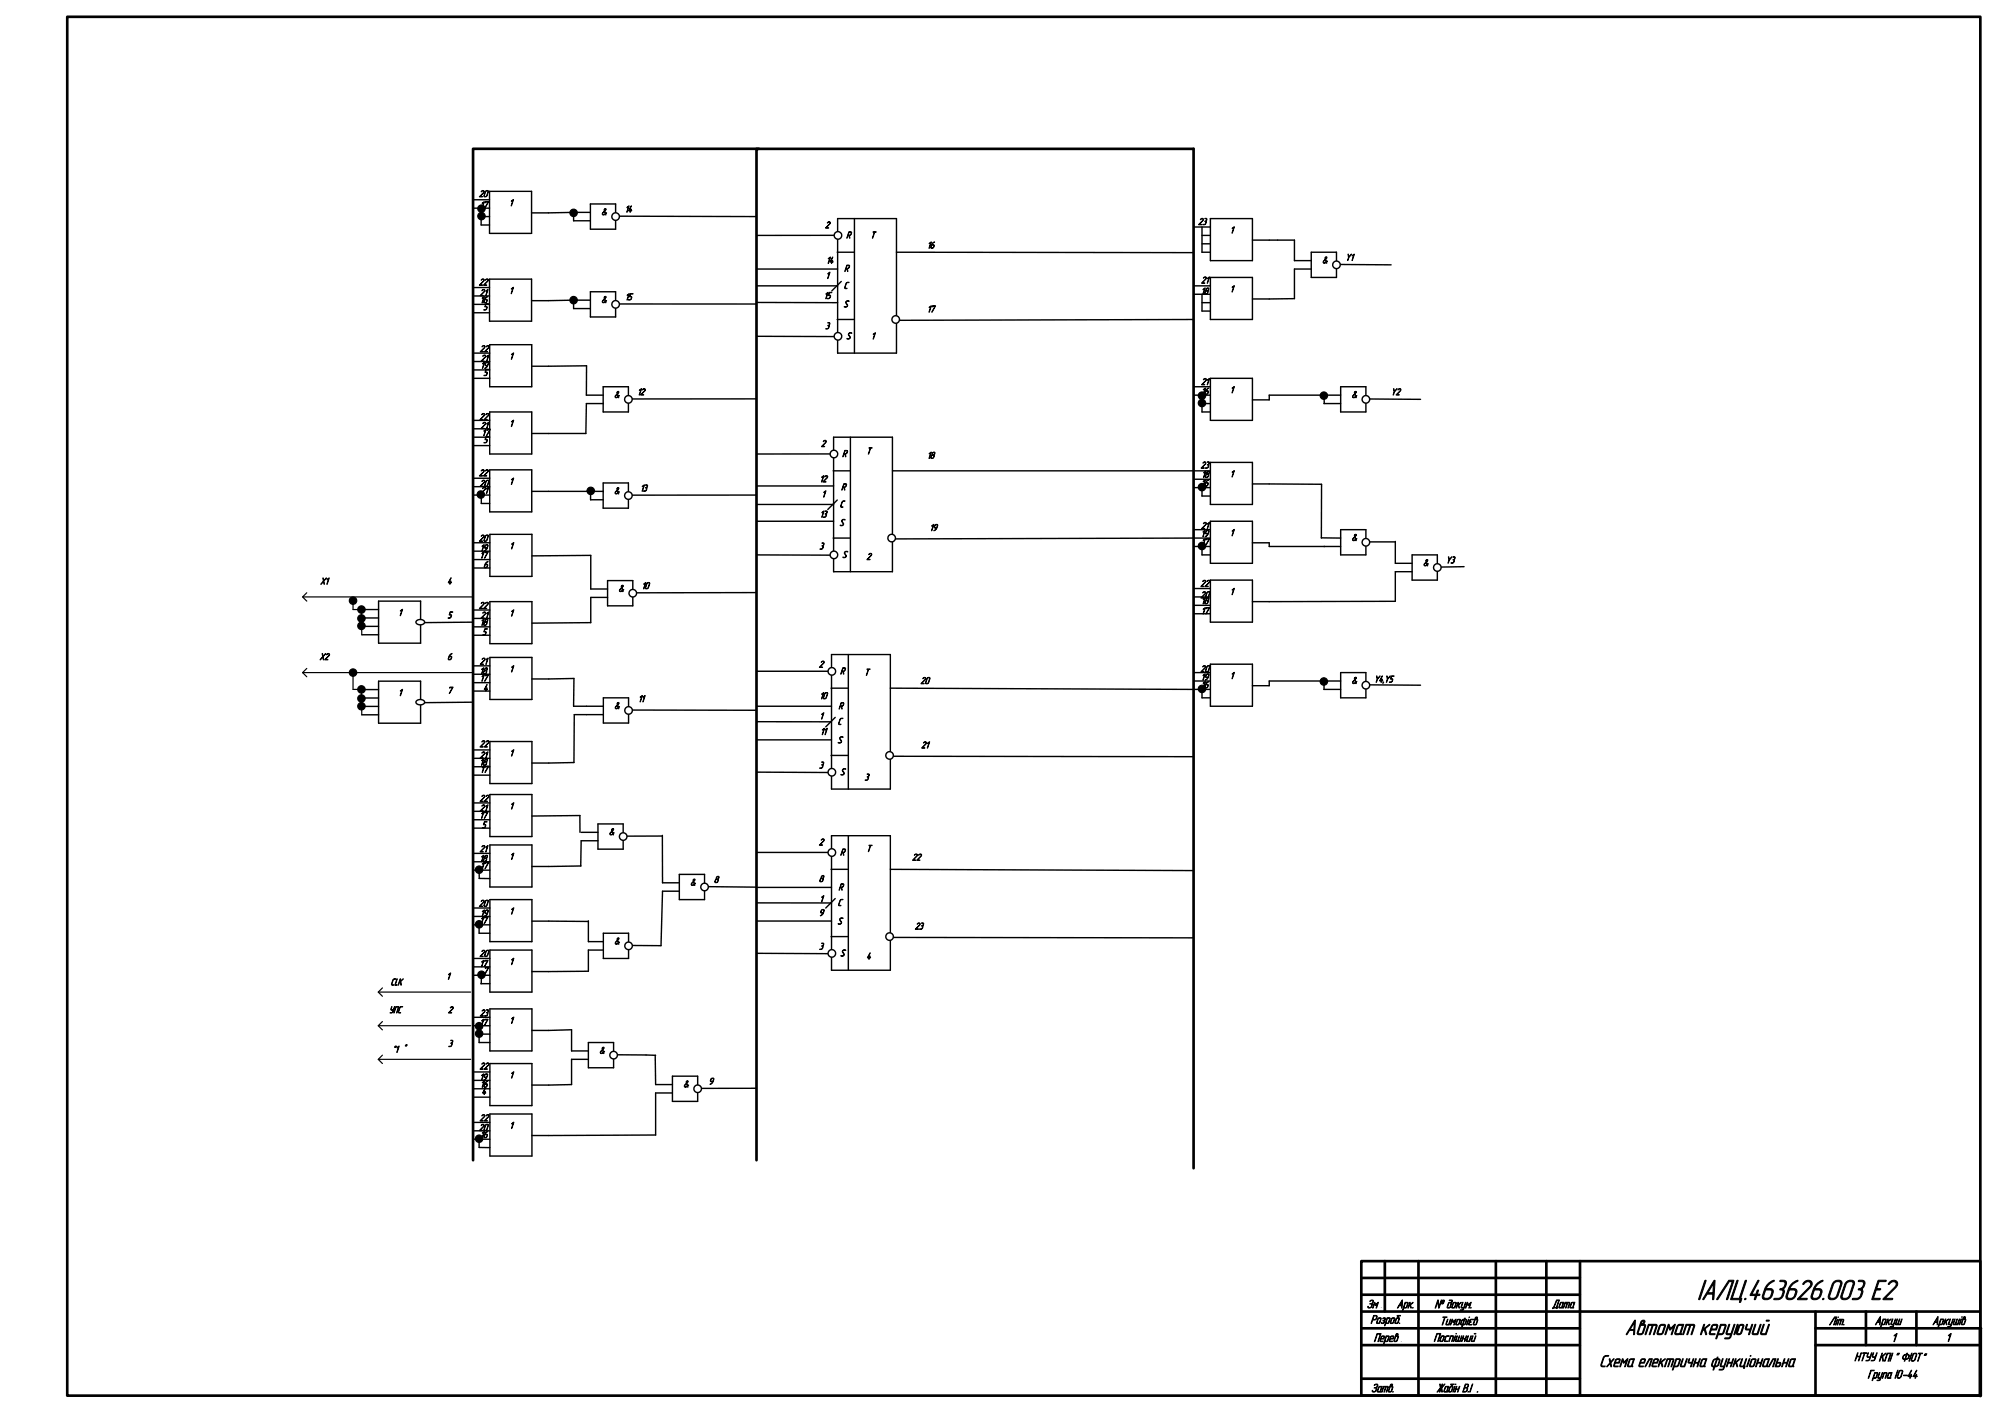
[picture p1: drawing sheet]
<svg xmlns="http://www.w3.org/2000/svg" width="594mm" height="420mm" viewBox="0 0 594 420" stroke-linecap="round" stroke-linejoin="round" font-family="sans-serif">
<g fill="none" stroke="#000" stroke-width=".79">
<path d="M225.7 44.2h-85v300.8M225 345v-300.7h130v303.1M404.9 375h184.1v40h-184.1zM411.9 375v15M421.9 375v40M444.9 375v40M459.9 375v40M469.9 375v40M404.9 385h65M404.9 380h65M404.9 395h65M404.9 400h65"/>
<path d="M404.9 390h183.9M540 395h49.2M540 400h49M540 390v25M555 390v10M570 390v10M589 395v-390h-569v410h569M404.9 410h65"/>
</g>
<path d="M589 395v20" fill="none" stroke="#000" stroke-width="1.1"/>
<g fill="none" stroke="#000" stroke-width=".35">
<path d="M90 177.5h50.7M91.2 176.3l-1.2 1.2 1.2 1.2M91.2 198.8l-1.2 1.2 1.2 1.2M90 200h50.7M105 201.1v3.9M112.5 295h27.5M113.7 293.8l-1.2 1.2 1.2 1.2M112.5 305h27.5M112.5 315h27.5M113.7 303.8l-1.2 1.2 1.2 1.2M113.7 313.8l-1.2 1.2 1.2 1.2"/>
<circle cx="105" cy="178.6" r="1.1"/>
<circle cx="105" cy="200" r="1.1"/>
</g>
<g fill="#000">
<circle cx="105" cy="178.6" r="1.1"/>
<circle cx="105" cy="200" r="1.1"/>
</g>
<path d="M246.9 135h-21.9M247.8 140h5M247.9 130h17.5v40h-17.5zM252.9 130v40M265.4 140h89.6M225 150h22.9M247.8 160h5M249 148.7l-2.8 2.8M355 160l-88.7 .2M225 165l21.9 .1" fill="none" stroke="#000" stroke-width=".42"/>
<circle cx="248" cy="135" r="1.13" fill="#fff"/>
<circle cx="248" cy="135" r="1.13" fill="none" stroke="#000" stroke-width=".42"/>
<circle cx="248" cy="165" r="1.13" fill="#fff"/>
<circle cx="248" cy="165" r="1.13" fill="none" stroke="#000" stroke-width=".42"/>
<circle cx="265.2" cy="160" r="1.13" fill="#fff"/>
<g fill="none" stroke="#000" stroke-width=".42">
<path d="M248.1 70h-23.1M249 75h5M249.1 65h17.5v40h-17.5zM254.1 65v40M266.6 75l88.4 .1M225 85h24.1M225 100l23.1 .1M249 95h5M250.2 83.7l-2.8 2.8M355 95l-87.5 .2M225 144.5h22.9M225 155h22.9"/>
<circle cx="265.2" cy="160" r="1.13"/>
</g>
<circle cx="249.2" cy="70" r="1.13" fill="#fff"/>
<circle cx="249.2" cy="70" r="1.13" fill="none" stroke="#000" stroke-width=".42"/>
<circle cx="249.2" cy="100" r="1.13" fill="#fff"/>
<circle cx="249.2" cy="100" r="1.13" fill="none" stroke="#000" stroke-width=".42"/>
<circle cx="266.4" cy="95" r="1.13" fill="#fff"/>
<g fill="none" stroke="#000" stroke-width=".42">
<path d="M225 80h24.1M225 89.9l24.1 .1M225 199.6h21.3M247.3 194.6h17.5v40h-17.5zM252.3 194.6v40M225 214.6h22.3M247.2 204.6h5M248.4 213.3l-2.8 2.8M264.8 204.6l90.2 .4M225 229.6l21.3 .1M247.2 224.6h5M265.7 224.9l89.3 .1"/>
<circle cx="266.4" cy="95" r="1.13"/>
</g>
<circle cx="247.4" cy="199.6" r="1.13" fill="#fff"/>
<circle cx="247.4" cy="199.6" r="1.13" fill="none" stroke="#000" stroke-width=".42"/>
<circle cx="247.4" cy="229.6" r="1.13" fill="#fff"/>
<circle cx="247.4" cy="229.6" r="1.13" fill="none" stroke="#000" stroke-width=".42"/>
<circle cx="264.6" cy="224.6" r="1.13" fill="#fff"/>
<g fill="none" stroke="#000" stroke-width=".42">
<path d="M225 220h22.3M225 210h22.3M225 253.5h21.3M247.2 258.5h5M247.3 248.5h17.5v40h-17.5zM252.3 248.5v40M264.8 258.5l90.2 .4M225 268.5h22.3M247.2 278.5h5M248.4 267.2l-2.8 2.8M265.7 278.7l89.3 .2M225 283.5l21.3 .1"/>
<circle cx="264.6" cy="224.6" r="1.13"/>
</g>
<circle cx="247.4" cy="253.5" r="1.13" fill="#fff"/>
<circle cx="247.4" cy="253.5" r="1.13" fill="none" stroke="#000" stroke-width=".42"/>
<circle cx="247.4" cy="283.5" r="1.13" fill="#fff"/>
<circle cx="247.4" cy="283.5" r="1.13" fill="none" stroke="#000" stroke-width=".42"/>
<circle cx="264.6" cy="278.5" r="1.13" fill="#fff"/>
<g fill="none" stroke="#000" stroke-width=".42">
<path d="M170.6 63.2h5M170.6 65.6h5M175.6 60.6h7.5v7.5h-7.5zM183.1 64.3l41.9 .1M225 273.9h22.3M225 263.9h22.3"/>
<circle cx="264.6" cy="278.5" r="1.13"/>
</g>
<circle cx="183.1" cy="64.4" r="1.13" fill="#fff"/>
<g fill="none" stroke="#000" stroke-width=".42">
<path d="M140.6 59.4h5M145.6 56.9h12.5v12.5h-12.5zM140.6 61.9h5M143.1 66.9h2.5M143.1 64.4h2.5M158.1 63.3h5M140.6 85.5h5M140.6 88h5M140.6 93h5M140.6 90.5h5M145.6 83h12.5v12.5h-12.5zM158.1 89.4h5"/>
<path d="M170.6 89.3h5M170.6 91.8h5M175.6 86.8h7.5v7.5h-7.5zM183.1 90.4h41.9"/>
<circle cx="183.1" cy="64.4" r="1.13"/>
</g>
<circle cx="183.1" cy="90.5" r="1.13" fill="#fff"/>
<g fill="none" stroke="#000" stroke-width=".42">
<path d="M140.7 105h5M140.7 107.5h5M140.7 112.5h5M140.7 110h5M145.7 102.5h12.5v12.5h-12.5zM158.2 108.9h5M174.4 117.5h5M179.4 115h7.5v7.5h-7.5zM225 118.6h-38.1M140.7 125h5M140.7 127.5h5M140.7 132.5h5"/>
<path d="M140.7 130h5M145.7 122.5h12.5v12.5h-12.5zM145.7 139.7h12.5v12.5h-12.5zM158.2 128.9h5M174.4 120h5M140.7 142.2h5M140.7 144.7h5M140.7 147.2h5M143.2 149.7h2.5M145.7 158.9h12.5v12.5h-12.5zM158.2 146.1h5M140.7 161.4h5"/>
<path d="M140.7 163.9h5M140.7 168.9h5M140.7 166.4h5M145.7 178.9h12.5v12.5h-12.5zM175.7 165.1l-17.5 .2M140.7 181.4h5M140.7 183.9h5M140.7 188.9h5M140.7 186.4h5M140.7 198h5M145.7 195.5h12.5v12.5h-12.5zM175.7 185.1l-17.5 .2"/>
<path d="M140.7 200.5h5M140.7 205.5h5M140.7 203h5M158.2 201.9h5M140.7 223h5M140.7 225.5h5M140.7 230.5h5M140.7 228h5M145.7 220.5h12.5v12.5h-12.5zM158.2 226.9h5"/>
<circle cx="183.1" cy="90.5" r="1.13"/>
</g>
<circle cx="186.9" cy="118.8" r="1.13" fill="#fff"/>
<g fill="none" stroke="#000" stroke-width=".42">
<path d="M174.4 146.1h5M175.7 148.6h3.7M179.4 143.6h7.5v7.5h-7.5zM225 147.2h-38.1"/>
<circle cx="186.9" cy="118.8" r="1.13"/>
</g>
<circle cx="186.9" cy="147.4" r="1.13" fill="#fff"/>
<g fill="none" stroke="#000" stroke-width=".42">
<path d="M175.7 175.1h5M175.7 177.6h5M180.7 172.6h7.5v7.5h-7.5zM225 176.2l-36.8 .1"/>
<circle cx="186.9" cy="147.4" r="1.13"/>
</g>
<circle cx="188.2" cy="176.4" r="1.13" fill="#fff"/>
<g fill="none" stroke="#000" stroke-width=".42">
<path d="M143.1 61.9v5M163.1 63.3l7.5-.1v2.4M163.1 89.4l7.5-.1v2.5M163.2 108.9l11.3-.1-.1 8.7M174.4 120l-.1 8.9h-11.1M143.2 147.2v2.5M174.5 146.1h-11.3M175.7 146.1v2.5M175.7 165.1v10M175.7 177.6v7.5M163.2 201.9l7.5-.2-.1 8.3M170.8 212.5l-.1 14.2-7.5 .2"/>
<path d="M174.4 210h5.1M174.4 212.5h5.1M179.5 207.5h7.5v7.5h-7.5zM187 211.1l38 .1M140.7 238.7h5M145.7 236.3h12.5v12.5h-12.5zM140.7 241.3h5M140.7 246.2h5M140.7 243.7h5M140.7 253.7h5M140.7 256.3h5M140.7 258.7h5"/>
<path d="M145.7 251.2h12.5v12.6h-12.5zM158.2 257.7h5M172.5 242.5l-14.3 .2M140.7 270h5M140.7 272.5h5M140.7 275h5M142.5 261.2h3.2M142.5 277.5h3.2M145.7 267.5h12.5v12.5h-12.5zM158.2 273.9h5M140.7 285h5M140.7 287.5h5"/>
<path d="M140.7 290h5M143 292.5h2.7M145.7 282.5h12.5v12.5h-12.5zM145.7 300h12.5v12.5h-12.5zM158.2 288.9h5M140.7 302.5h5M140.7 305h5M140.7 318.7h5M142.5 310h3.2M142.5 307.5h3.2M145.7 316.3h12.5v12.5h-12.5zM158.2 306.4h5"/>
<path d="M140.7 321.3h5M140.7 326.2h5M140.7 323.8h5M140.7 333.7h5M140.7 336.3h5M140.7 338.8h5M145.7 331.3h12.5v12.5h-12.5zM158.2 322.7h5M158.2 337.7h5M142.5 341.2h3.2"/>
<circle cx="188.2" cy="176.4" r="1.13"/>
</g>
<circle cx="186.9" cy="211.3" r="1.13" fill="#fff"/>
<g fill="none" stroke="#000" stroke-width=".42">
<path d="M170.6 210h3.8M170.8 212.5h3.6M172.9 247.5h4.9M172.9 250h4.9M177.8 245h7.5v7.5h-7.5zM197 248.6h-11.7"/>
<circle cx="186.9" cy="211.3" r="1.13"/>
</g>
<circle cx="185.4" cy="248.7" r="1.13" fill="#fff"/>
<g fill="none" stroke="#000" stroke-width=".42">
<path d="M175 280h4.5M179.5 277.5h7.5v7.5h-7.5zM175 282.5h4.5M187 281.1l9.6 .1"/>
<circle cx="185.4" cy="248.7" r="1.13"/>
</g>
<circle cx="186.9" cy="281.3" r="1.13" fill="#fff"/>
<g fill="none" stroke="#000" stroke-width=".42">
<path d="M197.1 262.5h4.9M197.1 265h4.9M202 260h7.5v7.5h-7.5zM209.5 263.6l15.5 .2"/>
<circle cx="186.9" cy="281.3" r="1.13"/>
</g>
<circle cx="209.6" cy="263.8" r="1.13" fill="#fff"/>
<g fill="none" stroke="#000" stroke-width=".42">
<path d="M170 312.5h5M170 315h5M175 310h7.5v7.5h-7.5zM182.5 313.6l9.7 .1"/>
<circle cx="209.6" cy="263.8" r="1.13"/>
</g>
<circle cx="182.5" cy="313.7" r="1.13" fill="#fff"/>
<g fill="none" stroke="#000" stroke-width=".42">
<path d="M195 322.5h5M195 325h5M200 320h7.5v7.5h-7.5zM225 323.6h-17.5"/>
<circle cx="182.5" cy="313.7" r="1.13"/>
</g>
<circle cx="207.5" cy="323.7" r="1.13" fill="#fff"/>
<g fill="none" stroke="#000" stroke-width=".42">
<path d="M355 67.5h5M357.5 70h2.5M357.5 75h2.5M357.5 72.5h2.5M360 65h12.5v12.5h-12.5zM372.5 71.4h5M393.7 117.5h5M398.7 115h7.5v7.5h-7.5zM406.2 118.6l16.3 .1M393.7 120h5M142.5 258.7v2.5M172.5 242.5v5"/>
<path d="M172.8 257.5l-9.6 .2M172.9 250l-.2 7.5M197 248.4l.1 14.1M142.5 275v2.5M163.2 273.9l11.8 .1M175 273.8v6.2M197.1 265l-.5 16.2M143.2 290l-.1 2.5M175 282.5v6.3l-11.8 .1M142.5 305v5M163.2 306.4l6.8-.2v6.3M170 315v7.5l-6.8 .2"/>
<path d="M192.1 313.7l2.9 .1M194.9 313.8l.1 8.7M142.5 338.8v2.4M195 325v12.5l-31.8 .2"/>
<circle cx="207.5" cy="323.7" r="1.13"/>
</g>
<circle cx="406.2" cy="118.8" r="1.13" fill="#fff"/>
<g fill="none" stroke="#000" stroke-width=".42">
<path d="M385 77.5h5M385 80h5M390 75h7.5v7.5h-7.5zM397.5 78.6l16.2 .2M355 85h5M355 87.5h5M357.5 92.5h2.5M357.5 90h2.5M360 82.5h12.5v12.5h-12.5zM372.5 88.9h5"/>
<circle cx="406.2" cy="118.8" r="1.13"/>
</g>
<circle cx="397.5" cy="78.7" r="1.13" fill="#fff"/>
<g fill="none" stroke="#000" stroke-width=".42">
<path d="M355 115h5M355 117.5h5M360 112.5h12.5v12.5h-12.5zM372.5 118.9h5M355 140h5M357.5 122.5h2.5M357.5 120h2.5M360 137.5h12.5v12.5h-12.5zM355 142.5h5M355 145h5M355 157.5h5M355 160h5"/>
<path d="M357.5 147.5h2.5M360 155h12.5v12.5h-12.5zM372.5 143.9h5M393 159.9l5.7 .1M398.7 157.5h7.5v7.5h-7.5zM355 162.5h5M355 175h5M355 177.5h5M357.5 165h2.5M360 172.5h12.5v12.5h-12.5zM372.5 161.4h5M372.5 178.9h5"/>
<path d="M393.7 162.5h5M406.2 161.1h8.8M355 182.5h5M355 180h5M360 197.5h12.5v12.5h-12.5zM355 200h5M355 202.5h5M355 205h5M357.5 207.5h2.5M372.5 203.9h5"/>
<circle cx="397.5" cy="78.7" r="1.13"/>
</g>
<circle cx="406.2" cy="161.2" r="1.13" fill="#fff"/>
<g fill="none" stroke="#000" stroke-width=".42">
<path d="M393.7 202.5h5M393.7 205h5M398.7 200h7.5v7.5h-7.5zM406.2 203.6l16.3 .2"/>
<circle cx="406.2" cy="161.2" r="1.13"/>
</g>
<circle cx="406.2" cy="203.8" r="1.13" fill="#fff"/>
<g fill="none" stroke="#000" stroke-width=".42">
<path d="M415 167.5h5M415 170h5M420 165h7.5v7.5h-7.5zM435.5 168.5l-8 .1"/>
<circle cx="406.2" cy="203.8" r="1.13"/>
</g>
<circle cx="427.5" cy="168.8" r="1.13" fill="#fff"/>
<g fill="none" stroke="#000" stroke-width=".42">
<path d="M357.5 67.5v7.5M377.5 71.4h7.5v6.1M385 80v8.8l-7.5 .1M357.5 87.5v5M357.5 117.5v5M377.5 118.9v-1.4h16.3l.1 2.5M357.5 145v2.5M377.5 143.9l15.6 .1-.1 16M357.5 162.5v2.5M377.5 161.4v1.1h16.5M415 170v8.8l-37.5 .1M415 161v6.5"/>
<path d="M107.6 205h5M107.6 207.5h5M107.6 212.5h5M107.6 210.1h5M112.6 202.6h12.5v12.4h-12.5zM140.7 208.8l-15.6 .2M357.5 205v2.5M393.7 202.5h-16.2v1.4M393.8 202.5v2.5"/>
<circle cx="427.5" cy="168.8" r="1.13"/>
</g>
<g fill="#000">
<circle cx="357.5" cy="117.6" r="1.1"/>
<circle cx="357.5" cy="119.9" r="1.1"/>
<circle cx="393.8" cy="117.6" r="1.1"/>
<circle cx="357.5" cy="144.9" r="1.1"/>
<circle cx="357.5" cy="162.4" r="1.1"/>
<circle cx="357.5" cy="204.9" r="1.1"/>
<circle cx="393.8" cy="202.6" r="1.1"/>
</g>
<g fill="none" stroke="#000" stroke-width=".35">
<circle cx="357.5" cy="117.6" r="1.1"/>
<circle cx="357.5" cy="119.9" r="1.1"/>
<circle cx="393.8" cy="117.6" r="1.1"/>
<circle cx="357.5" cy="144.9" r="1.1"/>
<circle cx="357.5" cy="162.4" r="1.1"/>
<circle cx="357.5" cy="204.9" r="1.1"/>
<circle cx="393.8" cy="202.6" r="1.1"/>
</g>
<path d="M124 208.3a1.53 1.53 0 0 1 2.3 .5 1.46 1.46 0 0 1-2.6 0z" fill-rule="evenodd" fill="#fff"/>
<path d="M112.6 178.7h12.5v12.6h-12.5zM107.6 181.3h5M107.6 183.8h5M107.6 188.8h5M107.6 186.2h5M140.7 185l-15.6 .1M124 208.3a1.53 1.53 0 0 1 2.3 .5 1.46 1.46 0 0 1-2.6 0z" fill="none" stroke="#000" stroke-width=".42"/>
<path d="M124 184.5a1.53 1.53 0 0 1 2.3 .5 1.46 1.46 0 0 1-2.6 0z" fill-rule="evenodd" fill="#fff"/>
<path d="M124 184.5a1.53 1.53 0 0 1 2.3 .5 1.46 1.46 0 0 1-2.6 0z" fill="none" stroke="#000" stroke-width=".42"/>
<g fill="#000">
<circle cx="143.2" cy="62" r="1.1"/>
<circle cx="143.2" cy="64.3" r="1.1"/>
<circle cx="170.6" cy="63.3" r="1.1"/>
<circle cx="170.6" cy="89.3" r="1.1"/>
<circle cx="143" cy="147.1" r="1.1"/>
<circle cx="175.7" cy="146" r="1.1"/>
<circle cx="107.5" cy="181.3" r="1.1"/>
<circle cx="107.5" cy="186.1" r="1.1"/>
<circle cx="107.5" cy="183.9" r="1.1"/>
<circle cx="107.5" cy="205" r="1.1"/>
<circle cx="107.5" cy="210" r="1.1"/>
<circle cx="107.5" cy="207.7" r="1.1"/>
<circle cx="142.5" cy="258.6" r="1.1"/>
<circle cx="142.5" cy="274.9" r="1.1"/>
<circle cx="143.2" cy="289.9" r="1.1"/>
<circle cx="142.5" cy="307.4" r="1.1"/>
<circle cx="142.5" cy="305.1" r="1.1"/>
<circle cx="142.5" cy="338.6" r="1.1"/>
</g>
<g fill="none" stroke="#000" stroke-width=".35">
<path d="M105 179.7v1.6h2.5l.1 7.5M105 205h2.5l.1 7.5"/>
<circle cx="143.2" cy="62" r="1.1"/>
<circle cx="143.2" cy="64.3" r="1.1"/>
<circle cx="170.6" cy="63.3" r="1.1"/>
<circle cx="170.6" cy="89.3" r="1.1"/>
<circle cx="143" cy="147.1" r="1.1"/>
<circle cx="175.7" cy="146" r="1.1"/>
<circle cx="107.5" cy="181.3" r="1.1"/>
<circle cx="107.5" cy="186.1" r="1.1"/>
<circle cx="107.5" cy="183.9" r="1.1"/>
<circle cx="107.5" cy="205" r="1.1"/>
<circle cx="107.5" cy="210" r="1.1"/>
<circle cx="107.5" cy="207.7" r="1.1"/>
<circle cx="142.5" cy="258.6" r="1.1"/>
<circle cx="142.5" cy="274.9" r="1.1"/>
<circle cx="143.2" cy="289.9" r="1.1"/>
<circle cx="142.5" cy="307.4" r="1.1"/>
<circle cx="142.5" cy="305.1" r="1.1"/>
<circle cx="142.5" cy="338.6" r="1.1"/>
</g>
<text font-size="8.9" x="504.7" y="386.5">ІАЛЦ.463626.003 Е2</text>
<text font-size="6.7" x="483.3" y="396.9">Автомат керуючий</text>
<text font-size="5.2" x="475.7" y="406.4">Схема електрична функціональна</text>
<g font-size="3.7">
<text x="406.5" y="389">Зм .</text>
<text x="415.4" y="389">Арк.</text>
<text x="426.6" y="389">№ докум.</text>
<text x="461.6" y="389">Дата</text>
<text x="407.6" y="393.6">Розроб.</text>
<text x="428.2" y="394">Тимофієв</text>
<text x="544" y="394">Літ.</text>
<text x="557.6" y="393.9">Аркуш</text>
<text x="574.7" y="393.9">Аркушів</text>
<text x="408.6" y="398.9">Перев .</text>
<text x="426.4" y="398.9">Поспішний</text>
<text x="562.6" y="398.9">1</text>
<text x="578.7" y="398.9">1</text>
<text x="551.5" y="404.7">НТУУ КПІ ” ФІОТ“</text>
<text x="407.8" y="414">Затв.</text>
<text x="427.2" y="414">Жабін В.І .</text>
<text x="555.5" y="409.8">Група ІО-44</text>
</g>
<g font-size="3">
<text x="142.4" y="58.6">20</text>
<text x="142.8" y="61.9">17</text>
<text x="151.4" y="61.2">1</text>
<text x="178.8" y="63.9">&amp;</text>
<text x="185.8" y="63.1">14</text>
<text x="245.4" y="67.8">2</text>
<text x="251.7" y="70.8">R</text>
<text x="258.9" y="70.8">T</text>
<text x="356.3" y="66.8">23</text>
<text x="365.8" y="69.3">1</text>
<text x="275.7" y="73.8">16</text>
<text x="400.1" y="77.5">Y1</text>
<text x="245.6" y="82.8">1</text>
<text x="245.7" y="78.3">14</text>
<text x="251.1" y="80.7">R</text>
<text x="393.2" y="78.3">&amp;</text>
<text x="142.4" y="84.9">22</text>
<text x="142.6" y="88">21</text>
<text x="151.4" y="87.3">1</text>
<text x="185.9" y="89.2">15</text>
<text x="245" y="88.8">15</text>
<text x="250.9" y="85.8">C</text>
<text x="357.2" y="87.5">1</text>
<text x="357.2" y="84.2">21</text>
<text x="358" y="87.5">8</text>
<text x="365.8" y="86.8">1</text>
<text x="142.8" y="90.1">16</text>
<text x="143.7" y="92.2">5</text>
<text x="178.8" y="90.1">&amp;</text>
<text x="250.9" y="91.3">S</text>
<text x="275.7" y="92.8">17</text>
<text x="245.4" y="97.8">3</text>
<text x="251.7" y="100.8">S</text>
<text x="259.1" y="100.8">1</text>
<text x="142.7" y="104.7">22</text>
<text x="142.9" y="107.5">21</text>
<text x="151.5" y="106.8">1</text>
<text x="142.9" y="109.6">19</text>
<text x="143.8" y="111.7">5</text>
<text x="182.6" y="118.3">&amp;</text>
<text x="189.5" y="117.5">12</text>
<text x="357.2" y="114.4">21</text>
<text x="357.3" y="117.3">16</text>
<text x="365.8" y="116.8">1</text>
<text x="402" y="118.3">&amp;</text>
<text x="413.7" y="117.5">Y2</text>
<text x="142.6" y="124.9">22</text>
<text x="142.9" y="127.5">21</text>
<text x="143.3" y="129.6">17</text>
<text x="143.8" y="131.7">5</text>
<text x="151.5" y="126.8">1</text>
<text x="244.2" y="132.8">2</text>
<text x="250.5" y="135.8">R</text>
<text x="257.7" y="135">T</text>
<text x="275.7" y="136.3">18</text>
<text x="142.4" y="141.6">22</text>
<text x="243.7" y="143.3">12</text>
<text x="357.1" y="139.2">23</text>
<text x="357.4" y="142">18</text>
<text x="365.8" y="141.8">1</text>
<text x="142.6" y="144.7">20</text>
<text x="142.8" y="146.8">21</text>
<text x="151.5" y="144.1">1</text>
<text x="182.6" y="146.9">&amp;</text>
<text x="190.4" y="146.1">13</text>
<text x="244.4" y="147.8">1</text>
<text x="250.2" y="145.7">R</text>
<text x="357.2" y="144.6">16</text>
<text x="243.8" y="153.8">13</text>
<text x="249.7" y="150.8">C</text>
<text x="142.4" y="161">20</text>
<text x="249.7" y="156.3">S</text>
<text x="276.5" y="157.8">19</text>
<text x="357.2" y="159.6">19</text>
<text x="357.2" y="157.2">21</text>
<text x="365.8" y="159.3">1</text>
<text x="402" y="160.8">&amp;</text>
<text x="142.7" y="166">17</text>
<text x="142.7" y="163.9">19</text>
<text x="151.5" y="163.2">1</text>
<text x="243.7" y="163.3">3</text>
<text x="250.5" y="165.8">S</text>
<text x="257.7" y="166.4">2</text>
<text x="357.2" y="162.1">17</text>
<text x="430" y="167.5">Y3</text>
<text x="95.2" y="173.8">X1</text>
<text x="133" y="173.7">4</text>
<text x="143.7" y="168.9">6</text>
<text x="423.2" y="168.3">&amp;</text>
<text x="183.9" y="175.9">&amp;</text>
<text x="190.8" y="175.1">10</text>
<text x="357" y="174.4">22</text>
<text x="357" y="177.8">20</text>
<text x="357.2" y="179.6">18</text>
<text x="365.8" y="176.8">1</text>
<text x="118.4" y="183.1">1</text>
<text x="133.1" y="183.8">5</text>
<text x="142.4" y="181">22</text>
<text x="142.7" y="186">18</text>
<text x="142.9" y="183.9">21</text>
<text x="151.5" y="183.2">1</text>
<text x="357.2" y="182.6">17</text>
<text x="143.4" y="188.9">5</text>
<text x="95" y="196.2">X2</text>
<text x="133" y="196.2">6</text>
<text x="142.7" y="197.6">21</text>
<text x="142.6" y="200.5">18</text>
<text x="142.7" y="202.6">17</text>
<text x="151.5" y="199.8">1</text>
<text x="243.5" y="198.5">2</text>
<text x="249.9" y="200.5">R</text>
<text x="257.1" y="200.8">T</text>
<text x="273.8" y="203.3">20</text>
<text x="357" y="199.8">20</text>
<text x="357.2" y="202.3">19</text>
<text x="365.8" y="201.8">1</text>
<text x="402" y="203.3">&amp;</text>
<text x="408.6" y="202.9">Y4,Y5</text>
<text x="118.4" y="206.9">1</text>
<text x="133" y="206.2">7</text>
<text x="143.7" y="205.5">4</text>
<text x="189.8" y="208.7">11</text>
<text x="243.7" y="207.8">10</text>
<text x="357.2" y="204.6">16</text>
<text x="182.7" y="210.8">&amp;</text>
<text x="243.7" y="213.8">1</text>
<text x="249.1" y="215.5">C</text>
<text x="249.4" y="210.8">R</text>
<text x="243.9" y="218.5">11</text>
<text x="249.1" y="221">S</text>
<text x="142.6" y="222.2">22</text>
<text x="142.6" y="225.5">21</text>
<text x="142.6" y="227.6">18</text>
<text x="151.5" y="224.8">1</text>
<text x="274" y="222.5">21</text>
<text x="142.8" y="229.7">17</text>
<text x="243.6" y="228.5">3</text>
<text x="249.9" y="230.5">S</text>
<text x="257.1" y="232">3</text>
<text x="142.6" y="238.3">22</text>
<text x="142.6" y="241.2">21</text>
<text x="142.6" y="243.3">17</text>
<text x="151.5" y="240.6">1</text>
<text x="143.3" y="246.2">5</text>
<text x="181.1" y="248.3">&amp;</text>
<text x="243.5" y="251.3">2</text>
<text x="142.6" y="253.3">21</text>
<text x="142.6" y="256.2">18</text>
<text x="151.5" y="255.6">1</text>
<text x="249.9" y="254.3">R</text>
<text x="257.7" y="253.2">T</text>
<text x="271.3" y="255.8">22</text>
<text x="142.8" y="258.3">17</text>
<text x="205.3" y="263.3">&amp;</text>
<text x="212.3" y="262.5">8</text>
<text x="243.5" y="262.2">8</text>
<text x="142.4" y="269.6">20</text>
<text x="243.7" y="268.2">1</text>
<text x="249.1" y="269.3">C</text>
<text x="249.4" y="264.7">R</text>
<text x="142.6" y="274.6">17</text>
<text x="142.8" y="272.5">19</text>
<text x="151.5" y="271.8">1</text>
<text x="243.5" y="272.3">9</text>
<text x="249.1" y="274.8">S</text>
<text x="182.7" y="280.8">&amp;</text>
<text x="272.1" y="276.3">23</text>
<text x="142.6" y="284.4">20</text>
<text x="142.6" y="287.5">17</text>
<text x="151.5" y="286.8">1</text>
<text x="243.6" y="282.3">3</text>
<text x="249.9" y="284.3">S</text>
<text x="257.7" y="285.2">4</text>
<text x="116.2" y="293">CLK</text>
<text x="132.8" y="291.2">1</text>
<text x="143.6" y="289.6">7</text>
<text x="115.7" y="301.2">УПС</text>
<text x="133.2" y="301.2">2</text>
<text x="142.6" y="305">17</text>
<text x="142.7" y="302.2">23</text>
<text x="151.5" y="304.3">1</text>
<text x="133.3" y="311.2">3</text>
<text x="116.7" y="313">“1 ”</text>
<text x="142.6" y="318">22</text>
<text x="178.2" y="313.3">&amp;</text>
<text x="142.6" y="321.2">19</text>
<text x="142.8" y="323.3">16</text>
<text x="151.5" y="320.6">1</text>
<text x="203.2" y="323.3">&amp;</text>
<text x="210.7" y="322.5">9</text>
<text x="143.2" y="325.5">4</text>
<text x="142.6" y="333.3">22</text>
<text x="151.5" y="335.6">1</text>
<text x="142.4" y="336.2">20</text>
<text x="142.8" y="338.3">16</text>
</g>
</svg>
